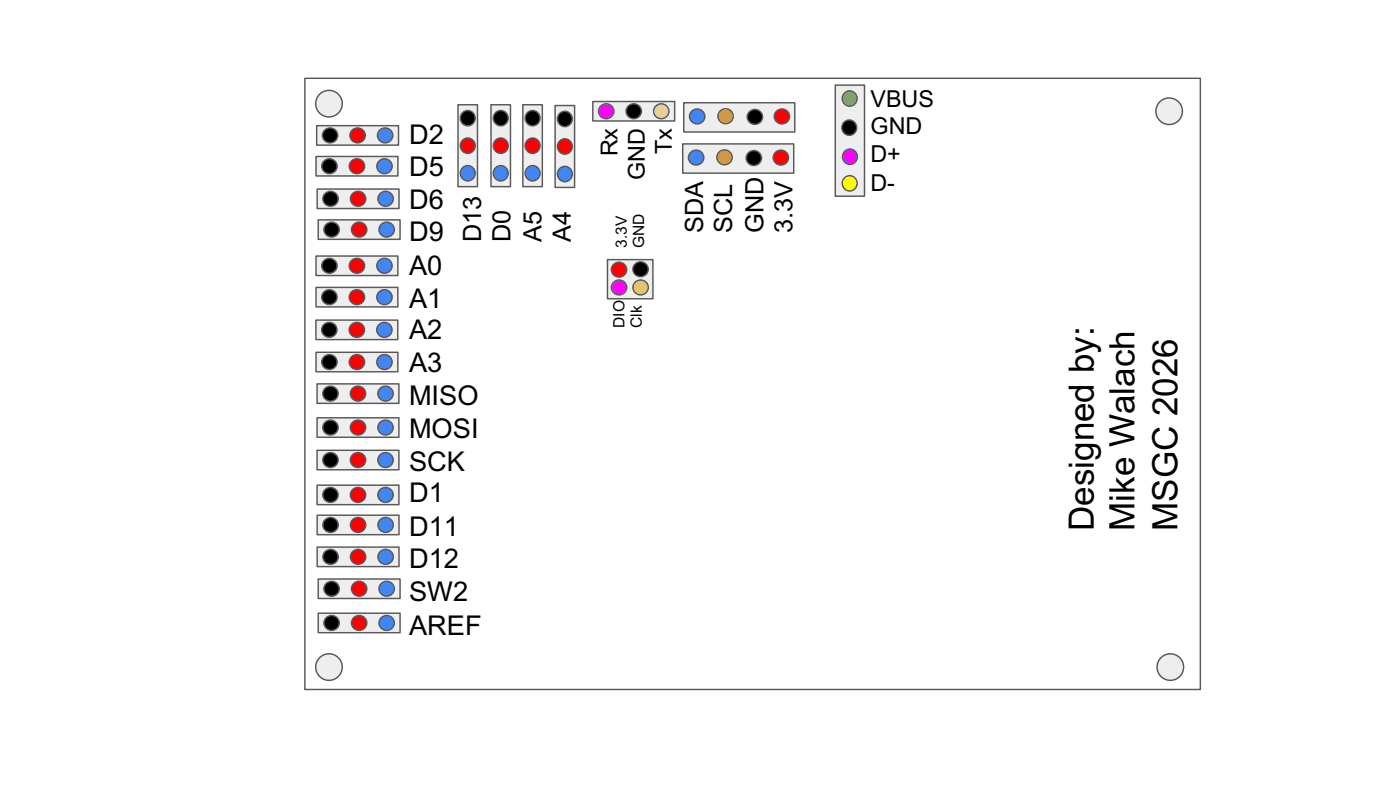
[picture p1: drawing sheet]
<svg xmlns="http://www.w3.org/2000/svg" width="254mm" height="143mm" viewBox="0 0 254 143" stroke-linecap="round" stroke-linejoin="round" font-family="sans-serif">
<path d="M55.3 14.2h162.5v110.8h-162.5z" fill="none" stroke="#595959" stroke-width=".26"/>
<path d="M57.7 111.2h14.9v3.5h-14.9z" fill="#eee"/>
<path d="M57.7 111.2h14.9v3.5h-14.9z" fill="none" stroke="#595959" stroke-width=".26"/>
<circle cx="70.2" cy="112.9" r="1.37" fill="#4285f4"/>
<circle cx="70.2" cy="112.9" r="1.37" fill="none" stroke="#595959" stroke-width=".26"/>
<circle cx="65.2" cy="112.9" r="1.37" fill="#f00"/>
<g fill="none" stroke="#595959" stroke-width=".26">
<circle cx="60.2" cy="112.9" r="1.37"/>
<circle cx="65.2" cy="112.9" r="1.37"/>
</g>
<circle cx="60.2" cy="112.9" r="1.37" fill="#000"/>
<path d="M57.7 105h14.9v3.5h-14.9z" fill="#eee"/>
<path d="M57.7 105h14.9v3.5h-14.9z" fill="none" stroke="#595959" stroke-width=".26"/>
<circle cx="70.2" cy="106.7" r="1.37" fill="#4285f4"/>
<circle cx="70.2" cy="106.7" r="1.37" fill="none" stroke="#595959" stroke-width=".26"/>
<circle cx="65.2" cy="106.7" r="1.37" fill="#f00"/>
<g fill="none" stroke="#595959" stroke-width=".26">
<circle cx="60.2" cy="106.7" r="1.37"/>
<circle cx="65.2" cy="106.7" r="1.37"/>
</g>
<circle cx="60.2" cy="106.7" r="1.37" fill="#000"/>
<path d="M57.5 99.2h14.9v3.5h-14.9z" fill="#eee"/>
<path d="M57.5 99.2h14.9v3.5h-14.9z" fill="none" stroke="#595959" stroke-width=".26"/>
<circle cx="70" cy="101" r="1.37" fill="#4285f4"/>
<circle cx="70" cy="101" r="1.37" fill="none" stroke="#595959" stroke-width=".26"/>
<circle cx="65" cy="101" r="1.37" fill="#f00"/>
<g fill="none" stroke="#595959" stroke-width=".26">
<circle cx="60" cy="101" r="1.37"/>
<circle cx="65" cy="101" r="1.37"/>
</g>
<circle cx="60" cy="101" r="1.37" fill="#000"/>
<path d="M57.5 93.4h14.9v3.5h-14.9z" fill="#eee"/>
<path d="M57.5 93.4h14.9v3.5h-14.9z" fill="none" stroke="#595959" stroke-width=".26"/>
<circle cx="70" cy="95.2" r="1.37" fill="#4285f4"/>
<circle cx="70" cy="95.2" r="1.37" fill="none" stroke="#595959" stroke-width=".26"/>
<circle cx="65" cy="95.2" r="1.37" fill="#f00"/>
<g fill="none" stroke="#595959" stroke-width=".26">
<circle cx="60" cy="95.2" r="1.37"/>
<circle cx="65" cy="95.2" r="1.37"/>
</g>
<circle cx="60" cy="95.2" r="1.37" fill="#000"/>
<path d="M57.5 88h14.9v3.5h-14.9z" fill="#eee"/>
<path d="M57.5 88h14.9v3.5h-14.9z" fill="none" stroke="#595959" stroke-width=".26"/>
<circle cx="70" cy="89.7" r="1.37" fill="#4285f4"/>
<circle cx="70" cy="89.7" r="1.37" fill="none" stroke="#595959" stroke-width=".26"/>
<circle cx="65" cy="89.7" r="1.37" fill="#f00"/>
<g fill="none" stroke="#595959" stroke-width=".26">
<circle cx="60" cy="89.7" r="1.37"/>
<circle cx="65" cy="89.7" r="1.37"/>
</g>
<circle cx="60" cy="89.7" r="1.37" fill="#000"/>
<path d="M57.5 81.6h14.9v3.6h-14.9z" fill="#eee"/>
<path d="M57.5 81.6h14.9v3.6h-14.9z" fill="none" stroke="#595959" stroke-width=".26"/>
<circle cx="70" cy="83.4" r="1.37" fill="#4285f4"/>
<circle cx="70" cy="83.4" r="1.37" fill="none" stroke="#595959" stroke-width=".26"/>
<circle cx="65" cy="83.4" r="1.37" fill="#f00"/>
<g fill="none" stroke="#595959" stroke-width=".26">
<circle cx="60" cy="83.4" r="1.37"/>
<circle cx="65" cy="83.4" r="1.37"/>
</g>
<circle cx="60" cy="83.4" r="1.37" fill="#000"/>
<path d="M57.5 75.8h14.9v3.5h-14.9z" fill="#eee"/>
<path d="M57.5 75.8h14.9v3.5h-14.9z" fill="none" stroke="#595959" stroke-width=".26"/>
<circle cx="70" cy="77.5" r="1.37" fill="#4285f4"/>
<circle cx="70" cy="77.5" r="1.37" fill="none" stroke="#595959" stroke-width=".26"/>
<circle cx="65" cy="77.5" r="1.37" fill="#f00"/>
<g fill="none" stroke="#595959" stroke-width=".26">
<circle cx="60" cy="77.5" r="1.37"/>
<circle cx="65" cy="77.5" r="1.37"/>
</g>
<circle cx="60" cy="77.5" r="1.37" fill="#000"/>
<path d="M57.3 63.9h14.9v3.5h-14.9z" fill="#eee"/>
<path d="M57.3 63.9h14.9v3.5h-14.9z" fill="none" stroke="#595959" stroke-width=".26"/>
<circle cx="69.8" cy="65.6" r="1.37" fill="#4285f4"/>
<circle cx="69.8" cy="65.6" r="1.37" fill="none" stroke="#595959" stroke-width=".26"/>
<circle cx="64.8" cy="65.6" r="1.37" fill="#f00"/>
<g fill="none" stroke="#595959" stroke-width=".26">
<circle cx="59.8" cy="65.6" r="1.37"/>
<circle cx="64.8" cy="65.6" r="1.37"/>
</g>
<circle cx="59.8" cy="65.6" r="1.37" fill="#000"/>
<path d="M57.3 58h14.9v3.6h-14.9z" fill="#eee"/>
<path d="M57.3 58h14.9v3.6h-14.9z" fill="none" stroke="#595959" stroke-width=".26"/>
<circle cx="69.8" cy="59.8" r="1.37" fill="#4285f4"/>
<circle cx="69.8" cy="59.8" r="1.37" fill="none" stroke="#595959" stroke-width=".26"/>
<circle cx="64.8" cy="59.8" r="1.37" fill="#f00"/>
<g fill="none" stroke="#595959" stroke-width=".26">
<circle cx="59.8" cy="59.8" r="1.37"/>
<circle cx="64.8" cy="59.8" r="1.37"/>
</g>
<circle cx="59.8" cy="59.8" r="1.37" fill="#000"/>
<path d="M57.3 52.1h14.9v3.5h-14.9z" fill="#eee"/>
<path d="M57.3 52.1h14.9v3.5h-14.9z" fill="none" stroke="#595959" stroke-width=".26"/>
<circle cx="69.8" cy="53.9" r="1.37" fill="#4285f4"/>
<circle cx="69.8" cy="53.9" r="1.37" fill="none" stroke="#595959" stroke-width=".26"/>
<circle cx="64.8" cy="53.9" r="1.37" fill="#f00"/>
<g fill="none" stroke="#595959" stroke-width=".26">
<circle cx="59.8" cy="53.9" r="1.37"/>
<circle cx="64.8" cy="53.9" r="1.37"/>
</g>
<circle cx="59.8" cy="53.9" r="1.37" fill="#000"/>
<path d="M57.3 46.4h14.9v3.6h-14.9z" fill="#eee"/>
<path d="M57.3 46.4h14.9v3.6h-14.9z" fill="none" stroke="#595959" stroke-width=".26"/>
<circle cx="69.8" cy="48.2" r="1.37" fill="#4285f4"/>
<circle cx="69.8" cy="48.2" r="1.37" fill="none" stroke="#595959" stroke-width=".26"/>
<circle cx="64.8" cy="48.2" r="1.37" fill="#f00"/>
<g fill="none" stroke="#595959" stroke-width=".26">
<circle cx="59.8" cy="48.2" r="1.37"/>
<circle cx="64.8" cy="48.2" r="1.37"/>
</g>
<circle cx="59.8" cy="48.2" r="1.37" fill="#000"/>
<path d="M57.7 39.9h14.9v3.5h-14.9z" fill="#eee"/>
<path d="M57.7 39.9h14.9v3.5h-14.9z" fill="none" stroke="#595959" stroke-width=".26"/>
<circle cx="70.2" cy="41.6" r="1.37" fill="#4285f4"/>
<circle cx="70.2" cy="41.6" r="1.37" fill="none" stroke="#595959" stroke-width=".26"/>
<circle cx="65.2" cy="41.6" r="1.37" fill="#f00"/>
<g fill="none" stroke="#595959" stroke-width=".26">
<circle cx="60.2" cy="41.6" r="1.37"/>
<circle cx="65.2" cy="41.6" r="1.37"/>
</g>
<circle cx="60.2" cy="41.6" r="1.37" fill="#000"/>
<path d="M57.5 34.3h14.9v3.5h-14.9z" fill="#eee"/>
<path d="M57.5 34.3h14.9v3.5h-14.9z" fill="none" stroke="#595959" stroke-width=".26"/>
<circle cx="70" cy="36" r="1.37" fill="#4285f4"/>
<circle cx="70" cy="36" r="1.37" fill="none" stroke="#595959" stroke-width=".26"/>
<circle cx="65" cy="36" r="1.37" fill="#f00"/>
<g fill="none" stroke="#595959" stroke-width=".26">
<circle cx="60" cy="36" r="1.37"/>
<circle cx="65" cy="36" r="1.37"/>
</g>
<circle cx="60" cy="36" r="1.37" fill="#000"/>
<path d="M57.5 69.6h14.9v3.5h-14.9z" fill="#eee"/>
<path d="M57.5 69.6h14.9v3.5h-14.9z" fill="none" stroke="#595959" stroke-width=".26"/>
<circle cx="70" cy="71.4" r="1.37" fill="#4285f4"/>
<circle cx="70" cy="71.4" r="1.37" fill="none" stroke="#595959" stroke-width=".26"/>
<circle cx="65" cy="71.4" r="1.37" fill="#f00"/>
<g fill="none" stroke="#595959" stroke-width=".26">
<circle cx="60" cy="71.4" r="1.37"/>
<circle cx="65" cy="71.4" r="1.37"/>
</g>
<circle cx="60" cy="71.4" r="1.37" fill="#000"/>
<path d="M83.1 19h3.5v14.8h-3.5z" fill="#eee"/>
<path d="M83.1 19h3.5v14.8h-3.5z" fill="none" stroke="#595959" stroke-width=".26"/>
<circle cx="84.9" cy="31.4" r="1.37" fill="#4285f4"/>
<circle cx="84.9" cy="31.4" r="1.37" fill="none" stroke="#595959" stroke-width=".26"/>
<circle cx="84.9" cy="26.4" r="1.37" fill="#f00"/>
<g fill="none" stroke="#595959" stroke-width=".26">
<circle cx="84.9" cy="21.4" r="1.37"/>
<circle cx="84.9" cy="26.4" r="1.37"/>
</g>
<circle cx="84.9" cy="21.4" r="1.37" fill="#000"/>
<path d="M89.1 19h3.5v14.8h-3.5z" fill="#eee"/>
<path d="M89.1 19h3.5v14.8h-3.5z" fill="none" stroke="#595959" stroke-width=".26"/>
<circle cx="90.9" cy="31.4" r="1.37" fill="#4285f4"/>
<circle cx="90.9" cy="31.4" r="1.37" fill="none" stroke="#595959" stroke-width=".26"/>
<circle cx="90.9" cy="26.4" r="1.37" fill="#f00"/>
<g fill="none" stroke="#595959" stroke-width=".26">
<circle cx="90.9" cy="21.4" r="1.37"/>
<circle cx="90.9" cy="26.4" r="1.37"/>
</g>
<circle cx="90.9" cy="21.4" r="1.37" fill="#000"/>
<path d="M94.9 19h3.5v14.8h-3.5z" fill="#eee"/>
<path d="M94.9 19h3.5v14.8h-3.5z" fill="none" stroke="#595959" stroke-width=".26"/>
<circle cx="96.6" cy="31.4" r="1.37" fill="#4285f4"/>
<circle cx="96.6" cy="31.4" r="1.37" fill="none" stroke="#595959" stroke-width=".26"/>
<circle cx="96.6" cy="26.4" r="1.37" fill="#f00"/>
<g fill="none" stroke="#595959" stroke-width=".26">
<circle cx="96.6" cy="21.4" r="1.37"/>
<circle cx="96.6" cy="26.4" r="1.37"/>
</g>
<circle cx="96.6" cy="21.4" r="1.37" fill="#000"/>
<path d="M100.7 19.1h3.5v14.9h-3.5z" fill="#eee"/>
<path d="M100.7 19.1h3.5v14.9h-3.5z" fill="none" stroke="#595959" stroke-width=".26"/>
<circle cx="102.5" cy="31.6" r="1.37" fill="#4285f4"/>
<circle cx="102.5" cy="31.6" r="1.37" fill="none" stroke="#595959" stroke-width=".26"/>
<circle cx="102.5" cy="26.6" r="1.37" fill="#f00"/>
<g fill="none" stroke="#595959" stroke-width=".26">
<circle cx="102.5" cy="26.6" r="1.37"/>
<circle cx="102.5" cy="21.6" r="1.37"/>
</g>
<circle cx="102.5" cy="21.6" r="1.37" fill="#000"/>
<path d="M124.1 18.6h20.1v5.3h-20.1z" fill="#eee"/>
<path d="M124.1 18.6h20.1v5.3h-20.1z" fill="none" stroke="#595959" stroke-width=".26"/>
<circle cx="141.9" cy="21.1" r="1.37" fill="#f00"/>
<circle cx="141.9" cy="21.1" r="1.37" fill="none" stroke="#595959" stroke-width=".26"/>
<circle cx="126.5" cy="21.1" r="1.37" fill="#00f"/>
<g fill="none" stroke="#595959" stroke-width=".26">
<circle cx="126.5" cy="21.1" r="1.37"/>
<circle cx="137" cy="21.2" r="1.37"/>
</g>
<circle cx="137" cy="21.2" r="1.37" fill="#000"/>
<circle cx="131.7" cy="21.1" r="1.37" fill="#f90"/>
<circle cx="131.7" cy="21.1" r="1.37" fill="none" stroke="#595959" stroke-width=".26"/>
<path d="M123.9 26.1h20.1v5.3h-20.1z" fill="#eee"/>
<path d="M123.9 26.1h20.1v5.3h-20.1z" fill="none" stroke="#595959" stroke-width=".26"/>
<circle cx="141.7" cy="28.6" r="1.37" fill="#f00"/>
<circle cx="141.7" cy="28.6" r="1.37" fill="none" stroke="#595959" stroke-width=".26"/>
<circle cx="126.3" cy="28.6" r="1.37" fill="#00f"/>
<g fill="none" stroke="#595959" stroke-width=".26">
<circle cx="126.3" cy="28.6" r="1.37"/>
<circle cx="136.8" cy="28.6" r="1.37"/>
</g>
<circle cx="136.8" cy="28.6" r="1.37" fill="#000"/>
<circle cx="131.5" cy="28.5" r="1.37" fill="#f90"/>
<circle cx="131.5" cy="28.5" r="1.37" fill="none" stroke="#595959" stroke-width=".26"/>
<path d="M151.5 15.4h5.3v20.2h-5.3z" fill="#eee"/>
<path d="M151.5 15.4h5.3v20.2h-5.3z" fill="none" stroke="#595959" stroke-width=".26"/>
<circle cx="154.2" cy="33.3" r="1.37" fill="#ff0"/>
<circle cx="154.2" cy="33.3" r="1.37" fill="none" stroke="#595959" stroke-width=".26"/>
<circle cx="154.2" cy="17.9" r="1.37" fill="#93c47d"/>
<g fill="none" stroke="#595959" stroke-width=".26">
<circle cx="154.2" cy="17.9" r="1.37"/>
<circle cx="154.1" cy="23.2" r="1.37"/>
</g>
<circle cx="154.1" cy="23.2" r="1.37" fill="#000"/>
<circle cx="154.2" cy="28.4" r="1.37" fill="#90f"/>
<circle cx="154.2" cy="28.4" r="1.37" fill="none" stroke="#595959" stroke-width=".26"/>
<circle cx="59.7" cy="18.8" r="2.41" fill="#eee"/>
<circle cx="59.7" cy="18.8" r="2.41" fill="none" stroke="#595959" stroke-width=".26"/>
<circle cx="212.1" cy="20.2" r="2.41" fill="#eee"/>
<circle cx="212.1" cy="20.2" r="2.41" fill="none" stroke="#595959" stroke-width=".26"/>
<circle cx="59.7" cy="121" r="2.41" fill="#eee"/>
<circle cx="59.7" cy="121" r="2.41" fill="none" stroke="#595959" stroke-width=".26"/>
<circle cx="212.3" cy="121" r="2.41" fill="#eee"/>
<circle cx="212.3" cy="121" r="2.41" fill="none" stroke="#595959" stroke-width=".26"/>
<path d="M57.3 28.4h14.9v3.5h-14.9z" fill="#eee"/>
<path d="M57.3 28.4h14.9v3.5h-14.9z" fill="none" stroke="#595959" stroke-width=".26"/>
<circle cx="69.8" cy="30.1" r="1.37" fill="#4285f4"/>
<circle cx="69.8" cy="30.1" r="1.37" fill="none" stroke="#595959" stroke-width=".26"/>
<circle cx="64.8" cy="30.1" r="1.37" fill="#f00"/>
<g fill="none" stroke="#595959" stroke-width=".26">
<circle cx="59.8" cy="30.1" r="1.37"/>
<circle cx="64.8" cy="30.1" r="1.37"/>
</g>
<circle cx="59.8" cy="30.1" r="1.37" fill="#000"/>
<path d="M57.5 22.8h14.8v3.5h-14.8z" fill="#eee"/>
<path d="M57.5 22.8h14.8v3.5h-14.8z" fill="none" stroke="#595959" stroke-width=".26"/>
<circle cx="69.9" cy="24.5" r="1.37" fill="#4285f4"/>
<circle cx="69.9" cy="24.5" r="1.37" fill="none" stroke="#595959" stroke-width=".26"/>
<circle cx="64.9" cy="24.5" r="1.37" fill="#f00"/>
<g fill="none" stroke="#595959" stroke-width=".26">
<circle cx="59.9" cy="24.5" r="1.37"/>
<circle cx="64.9" cy="24.5" r="1.37"/>
</g>
<circle cx="59.9" cy="24.5" r="1.37" fill="#000"/>
<path d="M107.6 18.4h14.8v3.5h-14.8z" fill="#eee"/>
<path d="M107.6 18.4h14.8v3.5h-14.8z" fill="none" stroke="#595959" stroke-width=".26"/>
<circle cx="120" cy="20.2" r="1.37" fill="#f9cb9c"/>
<g fill="none" stroke="#595959" stroke-width=".26">
<circle cx="115" cy="20.2" r="1.37"/>
<circle cx="120" cy="20.2" r="1.37"/>
</g>
<circle cx="115" cy="20.2" r="1.37" fill="#000"/>
<circle cx="110" cy="20.2" r="1.37" fill="#f0f"/>
<circle cx="110" cy="20.2" r="1.37" fill="none" stroke="#595959" stroke-width=".26"/>
<path d="M110.2 47.1h8.3v7.1h-8.3z" fill="#eee"/>
<path d="M110.2 47.1h8.3v7.1h-8.3z" fill="none" stroke="#595959" stroke-width=".26"/>
<circle cx="112.3" cy="52.1" r="1.37" fill="#f0f"/>
<circle cx="112.3" cy="52.1" r="1.37" fill="none" stroke="#595959" stroke-width=".26"/>
<circle cx="112.3" cy="48.9" r="1.37" fill="#f00"/>
<g fill="none" stroke="#595959" stroke-width=".26">
<circle cx="112.3" cy="48.9" r="1.37"/>
<circle cx="116.2" cy="48.8" r="1.37"/>
</g>
<circle cx="116.2" cy="48.8" r="1.37" fill="#000"/>
<circle cx="116.2" cy="52.1" r="1.37" fill="#ffd966"/>
<circle cx="116.2" cy="52.1" r="1.37" fill="none" stroke="#595959" stroke-width=".26"/>
<g font-size="6.3">
<text x="198.4" y="96.3" transform="rotate(-90 198.4 96.3)">Designed by:</text>
<text x="205.9" y="96.3" transform="rotate(-90 205.9 96.3)">Mike Walach</text>
<text x="213.6" y="96.3" transform="rotate(-90 213.6 96.3)">MSGC 2026</text>
</g>
<g font-size="4.9">
<text x="74.2" y="26.2">D2</text>
<text x="74.2" y="31.8">D5</text>
<text x="74.2" y="37.8">D6</text>
<text x="74.2" y="43.8">D9</text>
<text x="74.2" y="49.8">A0</text>
<text x="74.2" y="55.8">A1</text>
<text x="74.2" y="61.5">A2</text>
<text x="74.2" y="67.5">A3</text>
<text x="74.2" y="73.4">MISO</text>
<text x="74.2" y="79.4">MOSI</text>
<text x="74.2" y="85.4">SCK</text>
<text x="74.2" y="91.1">D1</text>
<text x="74.2" y="97.1">D11</text>
<text x="74.2" y="103">D12</text>
<text x="74.2" y="109.1">SW2</text>
<text x="74.2" y="115.1">AREF</text>
</g>
<g font-size="4.6">
<text x="87.3" y="43.9" transform="rotate(-90 87.3 43.9)">D13</text>
<text x="92.6" y="43.9" transform="rotate(-90 92.6 43.9)">D0</text>
<text x="98.3" y="43.9" transform="rotate(-90 98.3 43.9)">A5</text>
<text x="103.5" y="43.9" transform="rotate(-90 103.5 43.9)">A4</text>
<text x="127.6" y="42.2" transform="rotate(-90 127.6 42.2)">SDA</text>
<text x="132.9" y="42.2" transform="rotate(-90 132.9 42.2)">SCL</text>
<text x="138.5" y="42.2" transform="rotate(-90 138.5 42.2)">GND</text>
<text x="143.8" y="42.2" transform="rotate(-90 143.8 42.2)">3.3V</text>
</g>
<g font-size="4.2">
<text x="157.9" y="19.5">VBUS</text>
<text x="112" y="28.4" transform="rotate(-90 112 28.4)">Rx</text>
<text x="121.9" y="27.9" transform="rotate(-90 121.9 27.9)">Tx</text>
<text x="157.9" y="24.4">GND</text>
<text x="157.9" y="29.3">D+</text>
<text x="117" y="32.6" transform="rotate(-90 117 32.6)">GND</text>
<text x="157.9" y="34.6">D-</text>
</g>
<g font-size="2.8">
<text x="113.7" y="45" transform="rotate(-90 113.7 45)">3.3V</text>
<text x="116.9" y="45" transform="rotate(-90 116.9 45)">GND</text>
<text x="113.3" y="59.4" transform="rotate(-90 113.3 59.4)">DIO</text>
<text x="116.5" y="59.4" transform="rotate(-90 116.5 59.4)">Clk</text>
</g>
</svg>
